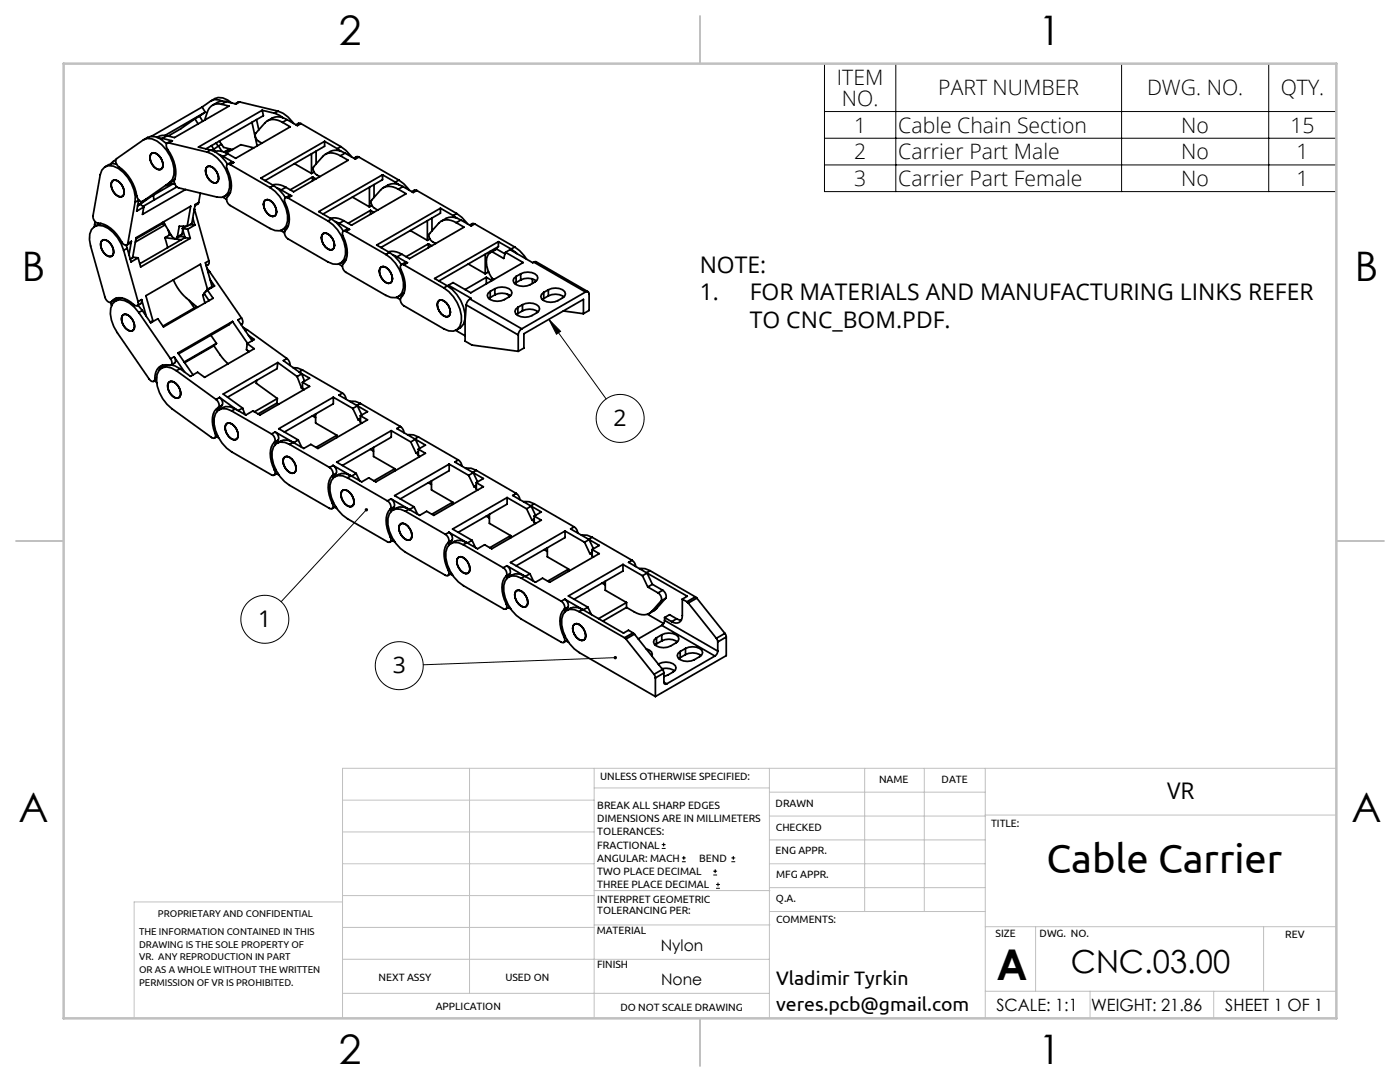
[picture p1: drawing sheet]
<svg xmlns="http://www.w3.org/2000/svg" width="279mm" height="216mm" viewBox="0 0 279 216" stroke-linecap="round" stroke-linejoin="round" font-family="sans-serif">
<g fill="none" stroke="#000" stroke-width=".2">
<path d="M164.5 12.7h102.2v25.5h-102.2zM178.8 12.7v25.5M223.8 12.7v25.5M253.2 12.7v25.5M164.5 22.3h102.2M164.5 27.6h102.2M164.5 32.9h102.2M109.5 63.7l2.4 2.4-.8 .6zM109.5 63.7l11.5 15.9M73.1 101.7l-17 18.4M122.8 131.2l-38.3 1.5M132.1 169.3h.7"/>
<path d="M132.1 168.5h.7M132.4 168.2v.7M136.1 171.9h.8M136.1 171.2h.8M136.5 170.8v.8M142.3 174.6h.8M142.3 173.8h.8M142.7 173.5v.7M142.9 177.3h.8M142.9 176.5h.8M143.3 176.1v.8M146 171.9h.7"/>
<path d="M146 171.2h.7M146.3 170.8v.8"/>
<circle cx="123.8" cy="83.5" r="4.8"/>
<circle cx="52.9" cy="123.6" r="4.8"/>
<circle cx="79.7" cy="132.8" r="4.8"/>
</g>
<g fill="none" stroke="#c0c0c0" stroke-width=".2">
<path d="M68.4 159.7h50.2M93.7 153.3v44.9M118.6 153.3v49.9M118.6 157.2h34.9M153.5 153.3v49.9M153.5 158.1h43.1M172.6 153.3v28.6M184.5 153.3v28.6M196.6 153.3v49.9M266.7 153.3h-198.3v49.9M68.4 178.7h50.2M68.4 172.4h50.2"/>
<path d="M68.4 166h50.2M68.4 180h-41.6v23.2M118.6 177.7h35.1M153.5 167.6h43.1M153.5 162.8h43.1M153.5 172.4h43.1M153.5 177.1h43.1M196.6 162.6h70.1M68.4 198.2h85.1M68.4 185.1h50.2M68.4 191.4h50.2M118.6 191.4h34.9"/>
<path d="M118.6 184.6h35.1M153.7 181.9h42.9M196.6 197.8h70.1M196.6 184.9h70.1M206.7 184.9v12.9M217.5 197.8v5.4M242.2 197.8v5.4M252.2 184.9v12.9"/>
</g>
<path d="M139.7 3.2v9.5M3.2 107.9h9.5M266.7 107.9h9.5M139.7 203.2v9.5" fill="none" stroke="#c0c0c0" stroke-width=".25"/>
<path d="M12.7 12.7h254v190.5h-254z" fill="none" stroke="#c0c0c0" stroke-width=".5"/>
<path d="M72.9 101.5a.34 .34 0 0 0 0 .5 .34 .34 0 0 0 .5 0 .34 .34 0 0 0-.1-.5l-.2 .2 .2-.2zM109.5 63.7l2.4 2.4-.8 .6zM122.6 131a.34 .34 0 0 0 .1 .5 .34 .34 0 0 0 .4-.3h-.3h.3a.34 .34 0 0 0-.2-.3 .34 .34 0 0 0-.3 .1z" fill="#000"/>
<g fill="none" stroke="#000" stroke-width=".35">
<path d="M22.4 36.1a1.23 1.23 0 0 1 1.8 .6 2.1 2.1 0 0 1 .4 2.4 1.23 1.23 0 0 1-1.8-.6 2.1 2.1 0 0 1-.4-2.4zM22.5 36a1.53 1.53 0 0 1 1.9 1 1.74 1.74 0 0 1 .1 2.2 1.53 1.53 0 0 1-1.9-1 1.74 1.74 0 0 1-.1-2.2zM23.1 31.9l-1 .8M23.2 32.7l-.8-.1-1.4 .7M28.7 27.8a3.1 3.1 0 0 1 4.5 .8M29.2 39.8l-.7 .4M29.2 39.8l-1.7 1.2M29.2 39.8h.1M30.1 30.8l.3-.3a2.29 2.29 0 0 1 2 3.1l-.3 .2a2.29 2.29 0 0 1-2-3zM30.3 30.6a1.53 1.53 0 0 1 1.8 1 1.74 1.74 0 0 1 .1 2.1 1.53 1.53 0 0 1-1.8-.9 1.74 1.74 0 0 1-.1-2.2zM30.6 38.9l.1 1M31.7 27.5l.7 .1"/>
<path d="M32.4 27.6l2 .5M33.3 27.1a2.38 2.38 0 0 0-2 .3M33.3 27.1l-.9 .5M33.7 28.5a.52 .52 0 0 0-.5 .3 .52 .52 0 0 0 0 .5 9.2 9.2 0 0 1 1.8 6 1.49 1.49 0 0 0 .7 2.2l7.6 1.8a1.95 1.95 0 0 0 2.5-1.9 7.3 7.3 0 0 0-4.5-7.1M33.7 28.5l7.6 1.8M33.9 36.4a3.6 3.6 0 0 0 .6-4 7.3 7.3 0 0 0-4.2-4.7l-.9-.1-.8 .3-5.3 3.8a1.21 1.21 0 0 0 .4 1.6 9.6 9.6 0 0 1 3.8 6.3l.5 .5 .5 .1M33.9 36.4l-5.4 3.8M33.9 36.5l1 .2M34.1 36.5l-.5 .4 .5-.4M34.4 28.1l-1 .4M34.4 28.1l-.7 .4M34.6 36l-1.5 1 .9-.5"/>
<path d="M34.6 36l-.7 .4M34.6 36.7l-4.3 2.4-2.8 2M34.9 35.7l-.3 .3M35.3 37.3l-6.8 3.9M37 37.8l-8.6 5 .3-1.5M38.9 23.7l-2.8 2-2.5 1.4M38.9 23.7l.6 1M39.8 23.2l-.9 .5M39.8 23.2l.7 1M40 38.5l-.3 1.9M40.3 21.4l.7 1M40.3 21.4l-10.1 5.8"/>
<path d="M41 22.4l-1.2 .8M41 22.4l-8.1 4.6M41.2 33.4l.3-.2a2.29 2.29 0 0 1 2 3l-.4 .3a2.29 2.29 0 0 1-1.9-3.1zM41.4 33.2a1.63 1.63 0 0 1 1.9 1.1 1.63 1.63 0 0 1 0 2.1 1.63 1.63 0 0 1-1.9-1 1.63 1.63 0 0 1 0-2.2zM42 29.9a6.2 6.2 0 0 1 3.4 2.9l.8-.5 .4 .1M42 29.9l-.7 .4M42.2 20.1a2.58 2.58 0 0 1 3.2-.1l.8 .5M42.2 29.1l.5 .7M42.7 29.8l.2 .4M42.7 29.8l-.4 .2M42.8 30.2h.3a3.3 3.3 0 0 1 2.4 .5M43.1 28.5l.4 .7"/>
<path d="M43.6 29.1l.7 1.1M43.6 29.1l-.9 .7M43.8 30.9l.8 .3M43.8 28.2l.8 1.2 1.8 .4M44.2 28.8l-.6 .3M44.2 20.8a2.23 2.23 0 0 0-2.8 1.6l-.6 1.6M44.2 20.8l1.5 .4-10.9 6.3-1.5-.4M44.4 20.2l-.7-.3h-.9l-.8 .3-1.7 1.2M44.5 39.3l.7 .5M44.6 31.2l2 1.2M45.1 20.3a3 3 0 0 0-2.7 .7M45.1 20.3l-.9 .5"/>
<path d="M45.1 20.3l2 .5 .7-.5M45.5 30.7l-.9 .5M45.8 29.7l-1.1 .6M45.9 29.7l-1 .7M45.9 32.8l-.2-.1a.51 .51 0 0 0-.5 .3 .51 .51 0 0 0 .1 .6 6 6 0 0 1 .4 5.3 1.2 1.2 0 0 0 .2 2.1l8 4.6a2.11 2.11 0 0 0 2.2 .3 2.11 2.11 0 0 0 1.3-1.8 7.6 7.6 0 0 0-3.5-6.7M45.9 32.8l8 4.6M46 38.4l-1.2 .8M46.6 32.4l-.7 .4M47.8 20.3l-.9 .4M47.8 20.3l7.7 1.9M50.3 24.4l1 4.7M50.7 29.5l-2.6-.6-2.9 1.6"/>
<path d="M51.2 23.9l.4 2M52.2 28.6h.1M52.3 22l-12.7 7.4 2.4 .5M52.3 22l2.5 .6M52.3 22l.3 1.1-11.5 6.6M53 39.9a1.63 1.63 0 0 1 1.8 1.1 1.63 1.63 0 0 1 0 2.1 1.63 1.63 0 0 1-1.8-1.1 1.63 1.63 0 0 1 0-2.1zM54.4 36.9h.2a3.3 3.3 0 0 1 2.4 .5M54.6 37l1 .8 1.4 1.7 .8-.5 .4 .1M54.6 37l-.7 .4M54.8 22.6l1 .4 .7 .5M55.3 37.5l.8 .4M55.5 22.2a6.1 6.1 0 0 1 3.1 2.4"/>
<path d="M55.5 22.2l-.7 .4M56.1 37.9l2.1 1.2M56.4 24.4a2.69 2.69 0 0 0-3.5 .1l-1.9 2.1a1.31 1.31 0 0 0 .6 1.6l.7 .4M56.4 24.4l1.5 .9-10.9 6.3-1.5-.9M57 37.4l-.9 .5M57.3 23.9a3.1 3.1 0 0 0-3.9 .2M57.3 23.9l2.1 1.2 .7-.4M57.3 23.9l-.9 .5M57.5 39.5l-.2-.1a.51 .51 0 0 0-.5 .3 .51 .51 0 0 0 0 .5 6 6 0 0 1 .5 5.4 1.2 1.2 0 0 0 .2 2.1l8 4.6a2.11 2.11 0 0 0 2.2 .3 2.11 2.11 0 0 0 1.3-1.8 7.6 7.6 0 0 0-3.5-6.7M57.5 39.5l8 4.6M58.2 39.1l-.7 .4M58.8 32.7l3.4 1.9"/>
<path d="M60.1 24.7l-.4-.1-.6 .3M60.1 24.7l7.9 4.6M62.2 30.7v3.9M62.4 35.3l.6 .4M62.4 35.3l-4.5 2.6M62.4 35.3v.8M62.7 34.3l-.5 .3M63.1 30.2v2.5M64.8 28.2l-12.7 7.4 2.5 1.4M64.8 28.2l2.5 1.5M64.8 28.2v1l-11.9 6.8M67.3 29.7l.8 .5"/>
<path d="M67.9 31.1a2.69 2.69 0 0 0-3.5 .1l-1.8 2.1a1.31 1.31 0 0 0 .6 1.6l.6 .3M67.9 31.1l1.6 .9-10.9 6.3-1.6-.9M68 29.3l1 .7 1.2 1.3M68 29.3l-.7 .4M68.9 30.6a3.1 3.1 0 0 0-4 .2M68.9 30.6l-1 .5M68.9 30.6l2 1.1 .7-.4M70.3 39.3l3.4 2M71.6 31.3l-.4-.1-.6 .4M71.6 31.3l8 4.6M73.7 37.4v3.9M74.6 36.8v2.6"/>
<path d="M76.3 34.9l-12.7 7.3 2.6 1.5M76.3 34.9l2.6 1.4M76.3 34.9v1l-11.8 6.8M78.9 36.3l.7 .6M79.5 37.8a2.69 2.69 0 0 0-3.5 .1l-1.8 2a1.31 1.31 0 0 0 .6 1.7l.6 .3M79.5 37.8l1.5 .9-10.8 6.2-1.6-.9M79.6 35.9l1 .8 1.1 1.3M79.6 35.9l-.7 .4M80.4 37.2a3.1 3.1 0 0 0-3.9 .3M80.4 37.2l2.1 1.2 .7-.4M80.4 37.2l-.9 .6M83.2 38l-.4-.1-.6 .3"/>
<path d="M83.2 38l8 4.6M19 44.2l-.2 1M20.1 44.6l-1.2 .6M20.3 48.1a1.23 1.23 0 0 1 1.8 .6 2.1 2.1 0 0 1 .4 2.3 1.23 1.23 0 0 1-1.8-.6 2.1 2.1 0 0 1-.4-2.3zM20.5 47.9a1.68 1.68 0 0 1 1.8 1.1 1.58 1.58 0 0 1 0 2.1 1.68 1.68 0 0 1-1.9-1.1 1.58 1.58 0 0 1 .1-2.1zM22.9 59.8l-.8 .5M22.9 59.8l-.7 .4M23.2 59.5l-.3 .3M24.3 59.4l-1.2 .6M24.7 50a7.5 7.5 0 0 0-4.1-4.9 1.93 1.93 0 0 0-2.7 1.6v1.1l.2 1.3 2.9 10.2a.92 .92 0 0 0 1.2 .9M24.7 50l2.9 10.2M25.2 48.9l.2 .6"/>
<path d="M25.4 49.5l-.7 .5M25.4 49.5l.8 2.8 1.4-.8M26.2 48.2l-.2 .3-.7 .4M26.2 48.2l-.5 2.6M26.2 48.2l-.7 .4M26.5 51.3l1.1 .2M27 40.4a7.3 7.3 0 0 0-4.4-7.3 1.94 1.94 0 0 0-2.6 1.8l-1.4 8.2a1.41 1.41 0 0 0 1.6 1.5 7.3 7.3 0 0 1 4.2 3.9l.6 .4a.39 .39 0 0 0 .5-.3M27 40.4l-1.5 8.2M27 40.4l.7-.5-.4 2.2 1.4-.8M28 40.7l.7 .6M28.3 59.8l-.1 .6-.8 .6M28.3 59.8l.9 3.3"/>
<path d="M28.3 59.8l-.7 .4M32.4 44.4v.2M32.4 44.6l.4 .1M32.4 44.6l-5.3 3.1M32.6 44.3l1.8 2.9 .3 .3 .4 .1 .3-.3M32.9 47.4l.6 2M32.9 47.4l3.3 .4M33 44.9l-6 3.4M33.6 45.9l.2 1M33.8 46.9l-.9 .5M33.8 46.9h.4M34.6 55.8l1.2 2.2a16.1 16.1 0 0 0 3.6 3.3"/>
<path d="M35.9 47.2l1 .1M36.3 46.7l-.1 .3-1 .6M36.3 46.7l-.9 .6M36.4 45.6l1.1 .1M36.4 45.6l.5 1.8M36.5 45.8l-.2 .9M36.6 45.2l-.1 .3M36.9 47.4l1.1 .2M36.9 47.4l-9 5.2M37.2 45.2l-.8 .4M37.4 45.2l.7-4.1-10.9 6.3-.7 4-.5 .3M37.4 45.2l-1.6-.1-.4 2.2"/>
<path d="M37.5 45.7l.5 1.9M37.7 59.9l1.1 1.6M38 44.8l.9 .1M38 47.6l-9.9 5.7-.5-1.8M38.5 43.5l.4 1.4M38.8 41.7v.1M38.8 41.8l2.9 10.2M38.8 41.8h.1M38.9 44.9l-1.4 .8M39.7 40.4l-.2 .3-.6 .3M39.7 40.4l-.8 .4-.6 3.8-.9 .6M40.5 58.9l.4 1.6"/>
<path d="M40.7 58.6l-.2 .3M40.8 58.7l-.3 .2M41.3 53.5l.5 .7M41.4 57.9l1.1 1.6-9.9 5.7-1.1-1.6-1.4 .8-1.7-2.4M41.4 57.9l-.7 .6 1 1.5M41.4 57.7l-1.4-5-10.9 6.3 1.4 5M41.4 57.7l-.5 .6M41.7 52v.7l-.5 .3M41.7 52l-.7 .4 1.3 4.8M41.8 54.2l6.4 9.2M41.8 54.2l-.3 .2M41.9 55.8l.9 1.3-1.4 .8"/>
<path d="M42.3 57.2l-.9 .5M42.3 57.2l-.2 .3M56 46l.8 .4M57.5 45.1l-1.1 .7M64.5 46.6a1.63 1.63 0 0 1 1.9 1.1 1.63 1.63 0 0 1 0 2.1 1.63 1.63 0 0 1-1.9-1.1 1.63 1.63 0 0 1 0-2.1zM66 43.6l.2-.1a3.3 3.3 0 0 1 2.4 .5M66.2 43.7l1 .7 1.3 1.7M66.2 43.7l-.7 .4M66.9 44.2l.8 .4M67.6 52.7l.7 .4M67.7 44.6l2 1.2M68.6 44l-.9 .6"/>
<path d="M69 46.2l-.2-.1a.51 .51 0 0 0-.5 .3 .51 .51 0 0 0 .1 .5 6 6 0 0 1 .4 5.4 1.2 1.2 0 0 0 .2 2l8 4.6a2.11 2.11 0 0 0 2.2 .4 2.11 2.11 0 0 0 1.3-1.8 7.6 7.6 0 0 0-3.5-6.7M69 46.2l8 4.6M69.1 51.7l-1.1 .8M69.7 45.8l-.3-.1-.9 .4M69.7 45.8l-.7 .4M73.9 42l.7 .4M73.9 42l-4.4 2.6M73.9 42v.8M74.2 41l-.5 .3M76.1 53.3a1.63 1.63 0 0 1 1.8 1 1.63 1.63 0 0 1 0 2.2 1.63 1.63 0 0 1-1.8-1.1 1.63 1.63 0 0 1 0-2.1zM77.5 50.3l.2-.1a3.3 3.3 0 0 1 2.5 .5M77.7 50.4l1 .7 1.4 1.7 .8-.5 .4 .1"/>
<path d="M77.7 50.4l-.7 .4M78.4 50.9l.8 .4M79.1 59.4l.8 .4M79.2 51.3l2.1 1.1M80.2 50.7l-1 .6M80.6 52.8h-.2a.51 .51 0 0 0-.5 .2 .51 .51 0 0 0 0 .6 6 6 0 0 1 .5 5.4 1.2 1.2 0 0 0 .2 2l8 4.6a2.11 2.11 0 0 0 2.2 .4 2.11 2.11 0 0 0 1.3-1.9 7.6 7.6 0 0 0-3.5-6.6M80.6 52.8l8 4.7M80.7 58.4l-1.2 .8M81.3 52.4l-.7 .4M81.9 46l3.4 2M85.3 44v4M85.5 48.7l.7 .3"/>
<path d="M85.5 48.7l-4.5 2.5M85.5 48.7v.7M85.8 47.7l-.5 .3M86.2 43.5v2.6M87.6 59.9a1.63 1.63 0 0 1 1.9 1.1 1.63 1.63 0 0 1 0 2.1 1.63 1.63 0 0 1-1.9-1 1.63 1.63 0 0 1 0-2.2zM87.9 41.6l-12.7 7.3 2.5 1.5M87.9 41.6l2.5 1.4M87.9 41.6v.9l-11.9 6.9M89.3 57a7.6 7.6 0 0 1 3.5 6.7 2.57 2.57 0 0 1-1.7 2.2M89.3 57l-.7 .5M89.5 56.9l4.5 2.6-.2 .2M89.5 56.9l-.1 .2"/>
<path d="M90.4 43l.8 .5M91.1 44.4a2.69 2.69 0 0 0-3.6 .2l-1.8 2a1.31 1.31 0 0 0 .6 1.6l.6 .4M91.1 44.4l1.5 .9-10.9 6.3-1.5-.9M91.2 42.6l1 .8 1.1 1.3M91.2 42.6l-.8 .4M92 43.9a3.1 3.1 0 0 0-3.9 .2M92 43.9l2 1.2 .7-.4M92 43.9l-.9 .5M93.5 52.7l3.3 1.9M93.8 59.7l-.5 .4-.3 .7M93.8 59.7l10.3 5.9M94.7 44.7l-.3-.1-.7 .3"/>
<path d="M94.7 44.7l8 4.6M96.8 50.7v3.9M97.1 55.3l1.1 .7M97.1 55.3l-4.3 2.5M97.1 55.3v1.3M97.5 54.3l-.7 .3M97.8 50.2v.2M97.8 58.1v1.3M97.8 59.4l-.2 .2M98.8 57.6a2.9 2.9 0 0 1 3.2 .4l.2 .4a3 3 0 0 1-2.9 1.7 1.76 1.76 0 0 1-2-1.1l.1-.5 .4-.4M98.8 58.8a3 3 0 0 1 3.1 .2M98.8 57.6l-1 .5"/>
<path d="M98.8 57.6v1.2M98.8 58.8l-1 .6M99.1 49.7l-1.2 .6M99.1 49.7l1.7 1M99.1 49.7l-.3 .1M99.5 48.2l2.5 1.5M99.5 48.2l-12.8 7.4 2.6 1.4M99.5 48.2v1l-11.9 6.9M100.9 50.3l-.4 1.3-2.3-1.4a1.89 1.89 0 0 0-1.1 2 6.2 6.2 0 0 0 1.1 3.3l.4 .3M100.9 50.3l.9-.5 4.5 2.6 .2-.1M100.9 50.3l3.5 2.1-10.5 6-3.5-2-.9 .5M101.1 58.6l.7 .5"/>
<path d="M102 49.7l1.2 .9M102.7 49.3l1 .7 1.4 1.7M102.7 49.3l-.7 .4M103 55.2v1.2M103 56.4l-.3 .2M103.9 54.6a2.9 2.9 0 0 1 3.3 .4l.1 .5a3 3 0 0 1-2.9 1.6 1.76 1.76 0 0 1-2-1.1l.2-.5 .4-.3M103.9 55.9a3 3 0 0 1 3.1 .2M103.9 54.6l-.9 .6M103.9 55.9l-.9 .5M103.9 54.6v1.3M106.3 55.7v.9M106.5 52.3l.5-.1 10.4 6"/>
<path d="M106.5 52.3l10.4 6M108.5 58.3v1.3M108.5 59.6l-.3 .2M109.4 57.8a2.89 2.89 0 0 1 3.3 .4l.1 .4a3 3 0 0 1-2.9 1.7 1.76 1.76 0 0 1-2-1.1l.2-.5 .4-.4M109.4 59a3 3 0 0 1 3.1 .2M109.4 57.8l-.9 .5M109.4 57.8v1.2M109.4 59l-.9 .6M116.9 58.3a.43 .43 0 0 1 .5-.1 .43 .43 0 0 1 .2 .5v3.2l-1.2 .7M116.9 58.3l-12.8 7.3M22.1 60.3l.2 .7M22.2 60.2a2.35 2.35 0 0 1 3.2-.3l.7 .4a1.74 1.74 0 0 0 1.2 .7l.2-.2 .1-.6"/>
<path d="M24.5 62.9a1.36 1.36 0 0 1 1.8 .7 1.93 1.93 0 0 1 .3 2.3 1.36 1.36 0 0 1-1.8-.8 1.93 1.93 0 0 1-.3-2.2zM24.7 62.8a1.68 1.68 0 0 1 1.8 1.1 1.58 1.58 0 0 1 0 2.1 1.68 1.68 0 0 1-1.9-1.1 1.58 1.58 0 0 1 .1-2.1zM27.5 60.9l.9 1.1M27.7 62.4a5 5 0 0 0-3.8-2.6 2.24 2.24 0 0 0-1.9 2.8l.2 1.3 .5 1.3 .7 1.2 6.4 9.2 .5 .5a.42 .42 0 0 0 .5-.1 .42 .42 0 0 0 .1-.4M27.7 62.4l6.3 9.2M28.4 62l-.7 .4M30.5 64l-.5 .3M30.5 64l-.2 .3M31 75.9l.3 .5M31.2 75.8l-.5 .3M31.2 75.4l-.3 .2M32.4 72.9l-.6 .9"/>
<path d="M33.5 72.8l-1.2 .6M33.6 76.4l.4-.3a2.3 2.3 0 0 1 1.9 3.1l-.3 .2a2.3 2.3 0 0 1-2-3zM33.7 76.3a1.36 1.36 0 0 1 1.9 .7 1.93 1.93 0 0 1 .2 2.3 1.36 1.36 0 0 1-1.8-.8 1.93 1.93 0 0 1-.3-2.2zM34 71.6l.3 1a.38 .38 0 0 1-.5 .3 2.3 2.3 0 0 0-2.9 2.7M34.2 72.8l.7 .2 1 .6M34.7 71.2l.3 .5-.1 .6-.8 .6M34.7 71.2l2.2 3M34.7 71.2l-.7 .4M35.2 74a2.4 2.4 0 0 0-3.4-.1 4.6 4.6 0 0 0 0 4.4l.7 1.3 .8 1.1 1 .9 7.9 5.7a.54 .54 0 0 0 .8-.1 .54 .54 0 0 0-.1-.7M35.2 74l7.9 5.7M35.9 73.6l-.7 .4M39.2 61.2l-6.7 3.9"/>
<path d="M42.1 66.9l1.1 1.6M42.7 69l1.7 2.4 1.1 1.2M42.7 69l-5.9 3.4M43.1 79.7a1.16 1.16 0 0 1 .4 1.6M43.2 68.5l-6.4 3.7M43.2 68.5l-.5 .5M43.8 79.3a1.16 1.16 0 0 1 .4 1.6M43.8 79.3l3.4 2.4M43.8 79.3l-.7 .4M46.4 64.1l-10.9 6.3 3 4.4M46.4 64.1l3 4.4M46.4 64.1l-.7 .7-10.1 5.8"/>
<path d="M48.2 63.4a.81 .81 0 0 1-.1 1.4M48.2 63.4l-.7 .4 2.8 4.2M48.5 65.3l.8 .5M49.3 68.6l1.4 1-9.9 5.7-1.4-1-1.4 .8-2.1-1.5M49.3 68.6l-.1 1.2 .5 .4M49.3 65.8l-.3 .2M49.3 65.8l8 5.7M49.5 70v.3M49.6 66.9l1.1 .8-1.4 .9M51.2 75.9l-.1 .6 4.3 3M55.4 79.5l-.2 .9M55.4 79.5l-4.6 2.7"/>
<path d="M55.4 72.3l3.9 2.8M55.4 72.3l-10.9 6.3 3.9 2.8M55.4 72.3l-.1 1.3-9.9 5.7M57.3 71.5l.5 .7 .1 .7M57.3 71.5l-.7 .5 3.6 2.6M58.5 73.4h.9l1 .4M59.3 75.1l.9 2.3M59.9 74.4l1.9 1.1-1.4 .8M60.2 77.4l.2 .2M60.2 74.6l-.9 .5M60.2 74.6l.6 1.5M60.4 76.3l1.4 .8-9.9 5.7-1.4-.8-1.4 .8-2.2-1.2"/>
<path d="M60.4 73.8l7.9 4.6M60.4 77.6l.3 .2M60.4 76.3v1.3M60.4 77.3l-.2 .1M60.4 73.8l-.7 .4M60.5 77.7l.1 .1M66.5 79.3l3.9 2.2M66.5 79.3l-10.9 6.2 3.9 2.3M66.5 79.3v1.3l-9.7 5.6M68.3 78.4l.6 .6 .2 .7M68.3 78.4l-.7 .4 5.7 3.3-1.4 .9M91 65.9l1.8 1.1"/>
<path d="M93 60.8l10.4 6M93 60.8l-.2 3.2v4.1l1.4 .8 9.2 1.2M103.4 61.3v1.3M103.4 62.6l-.3 .2M103.4 66.8v3.3M104.1 65.6a1.56 1.56 0 0 0-.7 1.2M104.3 60.8a2.89 2.89 0 0 1 3.2 .4l.2 .4a3 3 0 0 1-2.9 1.7 1.76 1.76 0 0 1-2-1.2l.1-.4 .5-.4M104.3 62a3 3 0 0 1 3.1 .2M104.3 60.8l-.9 .5M104.3 60.8v1.2M104.3 62l-.9 .6M112.4 62.1l4 .5"/>
<path d="M116.4 62.6v-2.9l-11.8 6.9v2.9l-1.2 .6M43.2 86.3l-.3 .2M43.3 87.1l.4 .3M43.5 87l-.7 .4M43.5 81.3a3.2 3.2 0 0 0-1 3.5l.4 1.7M44.2 80.9l-.4 .4-.5 .8M44.2 80.9l-.7 .4M45.1 84.7l.3-.3a2.3 2.3 0 0 1 2 3.1l-.4 .2a2.3 2.3 0 0 1-1.9-3zM45.3 84.5a1.63 1.63 0 0 1 1.9 1 1.63 1.63 0 0 1 0 2.2 1.63 1.63 0 0 1-1.9-1.1 1.63 1.63 0 0 1 0-2.1zM46.2 82a2.11 2.11 0 0 0-2.2-.4 2.11 2.11 0 0 0-1.3 1.9 7.6 7.6 0 0 0 3.5 6.7l8.2 4.6a.51 .51 0 0 0 .5-.2 .51 .51 0 0 0 0-.6l-.1-.2M46.2 82l8 4.6M46.9 81.6a2.56 2.56 0 0 0-3.2 .1"/>
<path d="M46.9 81.6l-.7 .4M48.4 81.4l-.9 .5M48.4 81.4l.5 1.3M54.2 86.6a1.27 1.27 0 0 1 .6 1.6M54.8 88.2a3.9 3.9 0 0 0-.7 3.9l.7 1.7M54.9 86.2a1.27 1.27 0 0 1 .6 1.6M54.9 86.2l-.7 .4M55 93.6l-.2 .2M55.2 94.5l.5 .3M55.2 80.4l.4 .3M55.2 80.4l-3.7 2.2M55.3 88.4a2.56 2.56 0 0 1 3.2-.1l-.7 .4"/>
<path d="M55.4 94.4l-.7 .4M55.5 87.8l-.6 1M55.5 87.8l-.7 .4M56.9 91.2a1.63 1.63 0 0 1 1.8 1 1.63 1.63 0 0 1 0 2.2 1.63 1.63 0 0 1-1.8-1.1 1.63 1.63 0 0 1 0-2.1zM57.8 88.7a2.11 2.11 0 0 0-2.2-.4 2.11 2.11 0 0 0-1.3 1.9 7.6 7.6 0 0 0 3.5 6.6l8.2 4.7a.51 .51 0 0 0 .5-.2 .51 .51 0 0 0-.1-.6l-.1-.3M57.8 88.7l8 4.6M59.5 87.8l-.9 .5M59.5 87.8l.7 1.5M62.3 83l.7 .3M63 82.6v1.8l4.2 2.5M65.8 93.3a1.27 1.27 0 0 1 .5 1.6M66.3 94.9a3.9 3.9 0 0 0-.6 3.9l.6 1.6"/>
<path d="M66.5 92.9a1.27 1.27 0 0 1 .5 1.6M66.5 92.9l-.7 .4M66.9 95.1a2.56 2.56 0 0 1 3.2-.2l-.7 .4M67 94.5l-.6 1M67 94.5l-.7 .4M67.2 86.9v.4M67.2 86.9l-4.1 2.4M68.4 97.8a1.63 1.63 0 0 1 1.9 1.1 1.63 1.63 0 0 1 0 2.1 1.63 1.63 0 0 1-1.9-1 1.63 1.63 0 0 1 0-2.2zM69.4 95.3a2.11 2.11 0 0 0-2.3-.3 2.11 2.11 0 0 0-1.2 1.8 7.6 7.6 0 0 0 3.5 6.7l8.1 4.7a.51 .51 0 0 0 .5-.3 .51 .51 0 0 0 0-.5l-.1-.3M69.4 95.3l7.9 4.6M69.8 80.1h1.1l1 .4M70.4 81.5l.9-.5 .9 1.8"/>
<path d="M70.4 81.5l1.1 2.3M71.1 94.5l-.9 .5M71.1 94.5l.7 1.4M71.5 83.8l.4 .2M71.9 83l1.4 .8-9.9 5.7-1.4-.8-1.4 .8-5.7-3.3M71.9 80.5l8 4.6M71.9 83v1.3l.3 .1M71.9 83.5l-.4 .3M71.9 80.5l-.7 .4M73.9 89.7l.6 .3M74.5 89.3v1.8l4.3 2.4M77.3 99.9a1.27 1.27 0 0 1 .6 1.7"/>
<path d="M78 99.5a1.27 1.27 0 0 1 .6 1.7M78 99.5l-.7 .4M78.1 85.9l3.9 2.3M78.1 85.9l-10.9 6.3 3.9 2.3M78.1 85.9v1.3l-9.8 5.7M78.8 93.5v.5M78.8 93.5l-4.2 2.4M79.9 85.1l.5 .6 .2 .6M79.9 85.1l-.7 .4 5.7 3.3-1.4 .8M81.4 86.8h1.1l1 .4M82 88.2l.9-.5 .9 1.8M82 88.2l1 2.2"/>
<path d="M83 90.4l.5 .3M83.5 89.6l1.4 .8-9.9 5.8-1.4-.9-1.4 .9-5.7-3.3M83.5 87.2l-.7 .4M83.5 87.2l8 4.6M83.5 89.6v1.3l.3 .2M83.5 90.2l-.5 .2M85.5 96.3l.6 .4M86.1 96v1.8l4.3 2.4M89.6 92.6l3.9 2.3M89.6 92.6l-10.8 6.3 3.8 2.2M89.6 92.6v1.3l-9.7 5.6M91.5 91.8l.5 .6 .2 .6"/>
<path d="M91.5 91.8l-.7 .4 5.7 3.3-1.4 .8M92.9 93.4h1.2l1 .5M93.5 94.9l1-.6 .8 1.9M93.5 94.9l1.1 2.2M94.6 97.1l.5 .3M95.1 93.9l7.9 4.6M95.1 96.3l1.4 .8-9.9 5.7-1.4-.8-1.5 .8-5.7-3.3M95.1 96.8l-.5 .3M95.1 96.3v1.3l.2 .2M95.1 93.9l-.8 .4M101.2 99.3l3.9 2.2M101.2 99.3l-10.9 6.3 3.9 2.2"/>
<path d="M101.2 99.3v1.3l-9.8 5.6M103 98.5l.6 .5 .1 .7M103 98.5l-.7 .4 5.7 3.3-1.4 .8M66.6 100.3l-.3 .1M66.8 101.2l.4 .3M67 101.1l-.7 .4M77.9 101.6a3.9 3.9 0 0 0-.6 3.9l.6 1.6M78.1 107l-.2 .1M78.3 107.9l.5 .2M78.4 101.8a2.56 2.56 0 0 1 3.2-.2l-.7 .4M78.5 107.8l-.7 .4M78.6 101.2l-.6 .9"/>
<path d="M78.6 101.2l-.7 .4M80 104.5a1.63 1.63 0 0 1 1.8 1.1 1.63 1.63 0 0 1 0 2.1 1.63 1.63 0 0 1-1.8-1.1 1.63 1.63 0 0 1 0-2.1zM80.9 102a2.11 2.11 0 0 0-2.2-.3 2.11 2.11 0 0 0-1.3 1.8 7.6 7.6 0 0 0 3.5 6.7l8.2 4.7a.51 .51 0 0 0 .5-.3 .51 .51 0 0 0-.1-.6l-.1-.2M80.9 102l8 4.6M82.6 101.1l-.9 .6M82.6 101.1l.7 1.5M88.9 106.6a1.27 1.27 0 0 1 .5 1.7M89.4 108.3a3.9 3.9 0 0 0-.6 3.8l.6 1.7M89.6 106.2a1.27 1.27 0 0 1 .5 1.7M89.6 106.2l-.7 .4M89.7 113.7l-.3 .1M89.9 114.5l.5 .3"/>
<path d="M90 108.4a2.56 2.56 0 0 1 3.2-.1l-.7 .4M90.1 114.4l-.7 .4M90.1 107.9l-.6 .9M90.1 107.9l-.7 .4M90.4 100.2v.5M90.4 100.2l-4.2 2.4M91.5 111.2a1.63 1.63 0 0 1 1.9 1 1.63 1.63 0 0 1 0 2.2 1.63 1.63 0 0 1-1.9-1.1 1.63 1.63 0 0 1 0-2.1zM92.5 108.7a2.11 2.11 0 0 0-2.2-.4 2.11 2.11 0 0 0-1.3 1.9 7.6 7.6 0 0 0 3.5 6.7l8.1 4.6a.51 .51 0 0 0 .5-.2 .51 .51 0 0 0 0-.6l-.1-.2M92.5 108.7l7.9 4.6M94.2 107.8l-.9 .5M94.2 107.8l.7 1.5M97 103l.7 .4"/>
<path d="M97.7 102.6v1.8l4.2 2.5M100.4 113.3a1.27 1.27 0 0 1 .6 1.6M101 114.9a3.9 3.9 0 0 0-.6 3.9l.6 1.7M101.2 112.9a1.27 1.27 0 0 1 .5 1.6M101.2 112.9l-.8 .4M101.5 115.1a2.56 2.56 0 0 1 3.2-.1l-.7 .4M101.7 114.5l-.6 1M101.7 114.5l-.7 .4M101.9 106.9v.4M101.9 106.9l-4.2 2.4M103.1 117.8a1.63 1.63 0 0 1 1.9 1.1 1.63 1.63 0 0 1 0 2.2 1.63 1.63 0 0 1-1.9-1.1 1.63 1.63 0 0 1 0-2.2zM104 115.4a2.11 2.11 0 0 0-2.2-.4 2.11 2.11 0 0 0-1.3 1.8 7.6 7.6 0 0 0 3.5 6.7l8.2 4.7a.51 .51 0 0 0 .5-.2 .51 .51 0 0 0 0-.6l-.1-.3"/>
<path d="M104 115.4l8 4.6M104.5 100.1h1.1l1 .4M105.1 101.5l.9-.5 .9 1.8M105.1 101.5l1.1 2.3M105.8 114.5l-1 .5M105.8 114.5l.7 1.4M106.2 103.8l.4 .2M106.6 100.5l8 4.6M106.6 103l1.4 .8-9.9 5.7-1.4-.8-1.4 .8-5.7-3.3M106.6 103v1.3l.3 .1M106.6 100.5l-.7 .4M106.6 103.5l-.4 .3"/>
<path d="M108.6 109.7l.6 .3M109.2 109.3v1.8l4.3 2.5M112 120a1.27 1.27 0 0 1 .6 1.6M112.7 119.6a1.27 1.27 0 0 1 .6 1.6M112.7 119.6l11.7 6.7 1-.5 .9 .5M112.7 119.6l-.7 .4M112.8 106l3.9 2.2M112.8 106l-10.9 6.2 3.9 2.3M112.8 106v1.3l-9.8 5.6M113.5 113.6v.4M113.5 113.6l-4.2 2.4M114.6 105.1l.5 .6 .2 .7"/>
<path d="M114.6 105.1l-.7 .4 5.7 3.3-1.4 .9M116.1 106.8h1.1l1 .4M116.7 108.2l.9-.5 .8 1.8M116.7 108.2l1 2.2M117.7 110.4l.5 .3M118.2 107.2l7.9 4.6M118.2 109.7l1.4 .8-9.9 5.7-1.4-.8-1.4 .8-5.7-3.3M118.2 107.2l-.7 .4M118.2 109.7v1.3l.3 .1M118.2 110.2l-.5 .2M120.2 116.3l.6 .4M120.8 116v1.8l4.2 2.4"/>
<path d="M124.3 112.6l3.9 2.3M124.3 112.6l-10.9 6.3 3.9 2.3M124.3 112.6v1.3l-9.7 5.7M126.1 111.8l.6 .6 .2 .6M126.1 111.8l-.7 .4 11.8 6.8-1 .6M127.6 113.5h1.1l1 .4M128.2 114.9l.9-.6 1.1 2.3M128.2 114.9l1.1 2.2M129.3 117.1l2 1.2M129.7 113.9l-.7 .4M129.7 113.9l9.1 5.2M130.2 116.6l2 1.2"/>
<path d="M130.2 116.6l-.9 .5M131.3 118.3a1.31 1.31 0 0 1 .6 1.6M131.9 119.9l-1.8 2.1M132.2 117.8a1.31 1.31 0 0 1 .6 1.6M132.2 117.8l-.9 .5M132.8 119.4l-.9 .5M132.8 119.4l-1.8 2M136.2 119.6v3.2a1.29 1.29 0 0 1-.6 1.4 1.29 1.29 0 0 1-1.5-.2M136.2 119.6l.9 .5M138.8 119.1l.3 .3M138.8 119.1l-1.7 1M139.1 119.4l-1.7 .9"/>
<path d="M139.1 119.4l5.6 7M101.2 120.3l-.2 .2M101.4 121.2l.5 .3M101.7 121.1l-.8 .4M112.6 121.6a3.9 3.9 0 0 0-.6 3.9l.6 1.6M112.8 127l-.2 .1M113 127.9l.5 .3M113.1 121.8a2.56 2.56 0 0 1 3.2-.2l-.7 .4M113.2 127.8l-.7 .4M113.3 121.2l-.6 1M113.3 121.2l-.7 .4M114.7 124.5a1.63 1.63 0 0 1 1.8 1.1 1.63 1.63 0 0 1 0 2.1 1.63 1.63 0 0 1-1.8-1 1.63 1.63 0 0 1 0-2.2z"/>
<path d="M115.6 122a2.11 2.11 0 0 0-2.2-.3 2.11 2.11 0 0 0-1.3 1.8 7.6 7.6 0 0 0 3.5 6.7l15.2 8.8M115.6 122l9 5.3M117.3 121.2l-.9 .5M117.3 121.2l.7 1.4M124.6 127.3l.3 .2M124.9 127.5l5.6 7.1M125 121.2a6.5 6.5 0 0 0 3.6 1.5 2.08 2.08 0 0 0 1.5-.7M125 120.2v1M125 120.2l-5.6 3.3M125 121.2l-4.7 2.7M126.3 126.3l.3 .2M126.3 126.3l-1.7 1"/>
<path d="M126.6 126.5l-1.7 1M126.6 126.5l5.6 7.1M129 129.5l.6 .2 .4 .4 .2 .4-.1 .4M129.2 122.6l3.2 1.8M130.5 134.6l.3 .7M130.8 135.3v3.7M131 127.3v1.2M131 128.5l-.3 .2M131 121.4l-1.4 1M131 121.4l-.9 .6M131.5 132.5a2.9 2.9 0 0 1 3.3 .3l.1 .5a3.1 3.1 0 0 1-2.4 1.7M131.5 132.5h-.1"/>
<path d="M131.5 132.5v.2M132.1 126.7a2.9 2.9 0 0 1 3.2 .3l.2 .5a3.2 3.2 0 0 1-3.1 1.7 1.76 1.76 0 0 1-2-1.1l.2-.5 .4-.3M132.1 127.9a3 3 0 0 1 3.1 .2M132.1 124.8l-4.7 2.7M132.1 124.8l10.6 6.1M132.1 126.7l-1.1 .6M132.1 126.7v1.2M132.1 127.9l-1.1 .6M132.1 133.4a3 3 0 0 1 2.5 .5M132.2 133.6l.3 .7M132.2 133.6l-1.7 1M132.5 136.1a.34 .34 0 0 0 .2 .4 .34 .34 0 0 0 .4 0"/>
<path d="M132.5 134.3l-1.7 1M132.5 134.3v1.8M132.5 136.1l.6 .4M132.6 123.8l-.1 .6-.4 .4M132.6 123.8l10.6 6.1M132.6 123.2v.6M132.6 123.2l1.5 .8M132.6 123.2l1-.5 1.4 .8M135 123.5l1 .3M135 123.5l-.9 .5M135.7 130v1.2M135.7 131.2l-.2 .2"/>
<path d="M136.8 129.4a2.89 2.89 0 0 1 3.3 .4l.1 .4a3.2 3.2 0 0 1-3 1.8 1.76 1.76 0 0 1-2-1.2l.1-.4 .4-.4M136.8 130.6a3 3 0 0 1 3.1 .2M136.8 129.4l-1.1 .6M136.8 129.4v1.2M136.8 130.6l-1.1 .6M137.1 120.1l.3 .2M137.4 120.3l5.6 7.1M142.7 130.9l-9.6 5.6M143 127.4l.2 .7M143.2 129.9l-.1 .6-.4 .4M143.2 128.1v1.8M144.7 126.4l.2 .7"/>
<path d="M144.7 126.4l-1.7 1M144.9 127.1l-1.7 1M144.9 127.1v3.7l-14.1 8.2"/>
</g>
<text font-size="8.5" x="198.9" y="195.5">A</text>
<text font-size="8.2" x="208.9" y="174.2">Cable Carrier</text>
<g font-size="8.1">
<text x="67.6" y="8.9">2</text>
<text x="207.3" y="8.9">1</text>
<text x="4.4" y="56.1">B</text>
<text x="270.4" y="56.1">B</text>
<text x="3.7" y="164.1">A</text>
<text x="269.7" y="164.1">A</text>
<text x="67.6" y="212.4">2</text>
<text x="207.3" y="212.4">1</text>
</g>
<text font-size="6.3" x="213.7" y="194.1">CNC.03.00</text>
<g font-size="4.6">
<text x="139.6" y="54.4">NOTE:</text>
<text x="139.6" y="59.9">1.</text>
<text x="149.6" y="59.9">FOR MATERIALS AND MANUFACTURING LINKS REFER</text>
<text x="149.6" y="65.4">TO CNC_BOM.PDF.</text>
<text x="122.5" y="85">2</text>
<text x="51.5" y="125">1</text>
<text x="78.4" y="134.3">3</text>
<text x="232.9" y="159.4">VR</text>
</g>
<g font-size="4.2">
<text x="167" y="16.9">ITEM</text>
<text x="168" y="21.2">NO.</text>
<text x="187.3" y="19">PART NUMBER</text>
<text x="228.9" y="19">DWG. NO.</text>
<text x="255.6" y="19">QTY.</text>
<text x="170.5" y="26.5">1</text>
<text x="179.3" y="26.5">Cable Chain Section</text>
<text x="235.8" y="26.5">No</text>
<text x="257.5" y="26.5">15</text>
<text x="170.5" y="31.8">2</text>
<text x="179.3" y="31.8">Carrier Part Male</text>
<text x="235.8" y="31.8">No</text>
<text x="258.7" y="31.8">1</text>
<text x="170.5" y="37.1">3</text>
<text x="179.3" y="37.1">Carrier Part Female</text>
<text x="235.8" y="37.1">No</text>
<text x="258.7" y="37.1">1</text>
</g>
<g font-size="3.9">
<text x="154.9" y="196.6">Vladimir Tyrkin</text>
<text x="154.9" y="201.6">veres.pcb@gmail.com</text>
</g>
<g font-size="3.4">
<text x="198.8" y="201.7">SCALE: 1:1</text>
<text x="217.7" y="201.8">WEIGHT: 21.86</text>
<text x="244.5" y="201.7">SHEET 1 OF 1</text>
</g>
<g font-size="3.2">
<text x="131.9" y="189.8">Nylon</text>
<text x="132" y="196.6">None</text>
</g>
<g font-size="2.1">
<text x="119.8" y="155.6">UNLESS OTHERWISE SPECIFIED:</text>
<text x="119.2" y="161.4">BREAK ALL SHARP EDGES</text>
<text x="154.8" y="161">DRAWN</text>
<text x="175.4" y="156.2">NAME</text>
<text x="187.9" y="156.2">DATE</text>
<text x="119.2" y="164">DIMENSIONS ARE IN MILLIMETERS</text>
<text x="119.2" y="166.7">TOLERANCES:</text>
<text x="154.9" y="165.8">CHECKED</text>
<text x="197.8" y="165">TITLE:</text>
<text x="119.2" y="169.3">FRACTIONAL</text>
<text x="119.2" y="172">ANGULAR: MACH</text>
<text x="139.5" y="172">BEND</text>
<text x="154.8" y="170.5">ENG APPR.</text>
<text x="119.2" y="174.6">TWO PLACE DECIMAL</text>
<text x="119.2" y="177.3">THREE PLACE DECIMAL</text>
<text x="154.9" y="180">Q.A.</text>
<text x="154.9" y="175.2">MFG APPR.</text>
<text x="119.2" y="180.2">INTERPRET GEOMETRIC</text>
<text x="119.2" y="182.3">TOLERANCING PER:</text>
<text x="154.9" y="184.2">COMMENTS:</text>
<text x="119.1" y="186.3">MATERIAL</text>
<text x="198.7" y="187">SIZE</text>
<text x="207.5" y="187">DWG. NO.</text>
<text x="256.5" y="187.1">REV</text>
<text x="75.5" y="195.8">NEXT ASSY</text>
<text x="100.9" y="195.7">USED ON</text>
<text x="119.1" y="193.1">FINISH</text>
<text x="86.9" y="201.6">APPLICATION</text>
<text x="123.8" y="201.6">DO NOT SCALE DRAWING</text>
</g>
<g font-size="2">
<text x="31.5" y="183">PROPRIETARY AND CONFIDENTIAL</text>
<text x="27.8" y="186.6">THE INFORMATION CONTAINED IN THIS</text>
<text x="27.8" y="189.1">DRAWING IS THE SOLE PROPERTY OF</text>
<text x="27.8" y="191.6">VR. ANY REPRODUCTION IN PART</text>
<text x="27.8" y="194.2">OR AS A WHOLE WITHOUT THE WRITTEN</text>
<text x="27.8" y="196.7">PERMISSION OF VR IS PROHIBITED.</text>
</g>
</svg>
